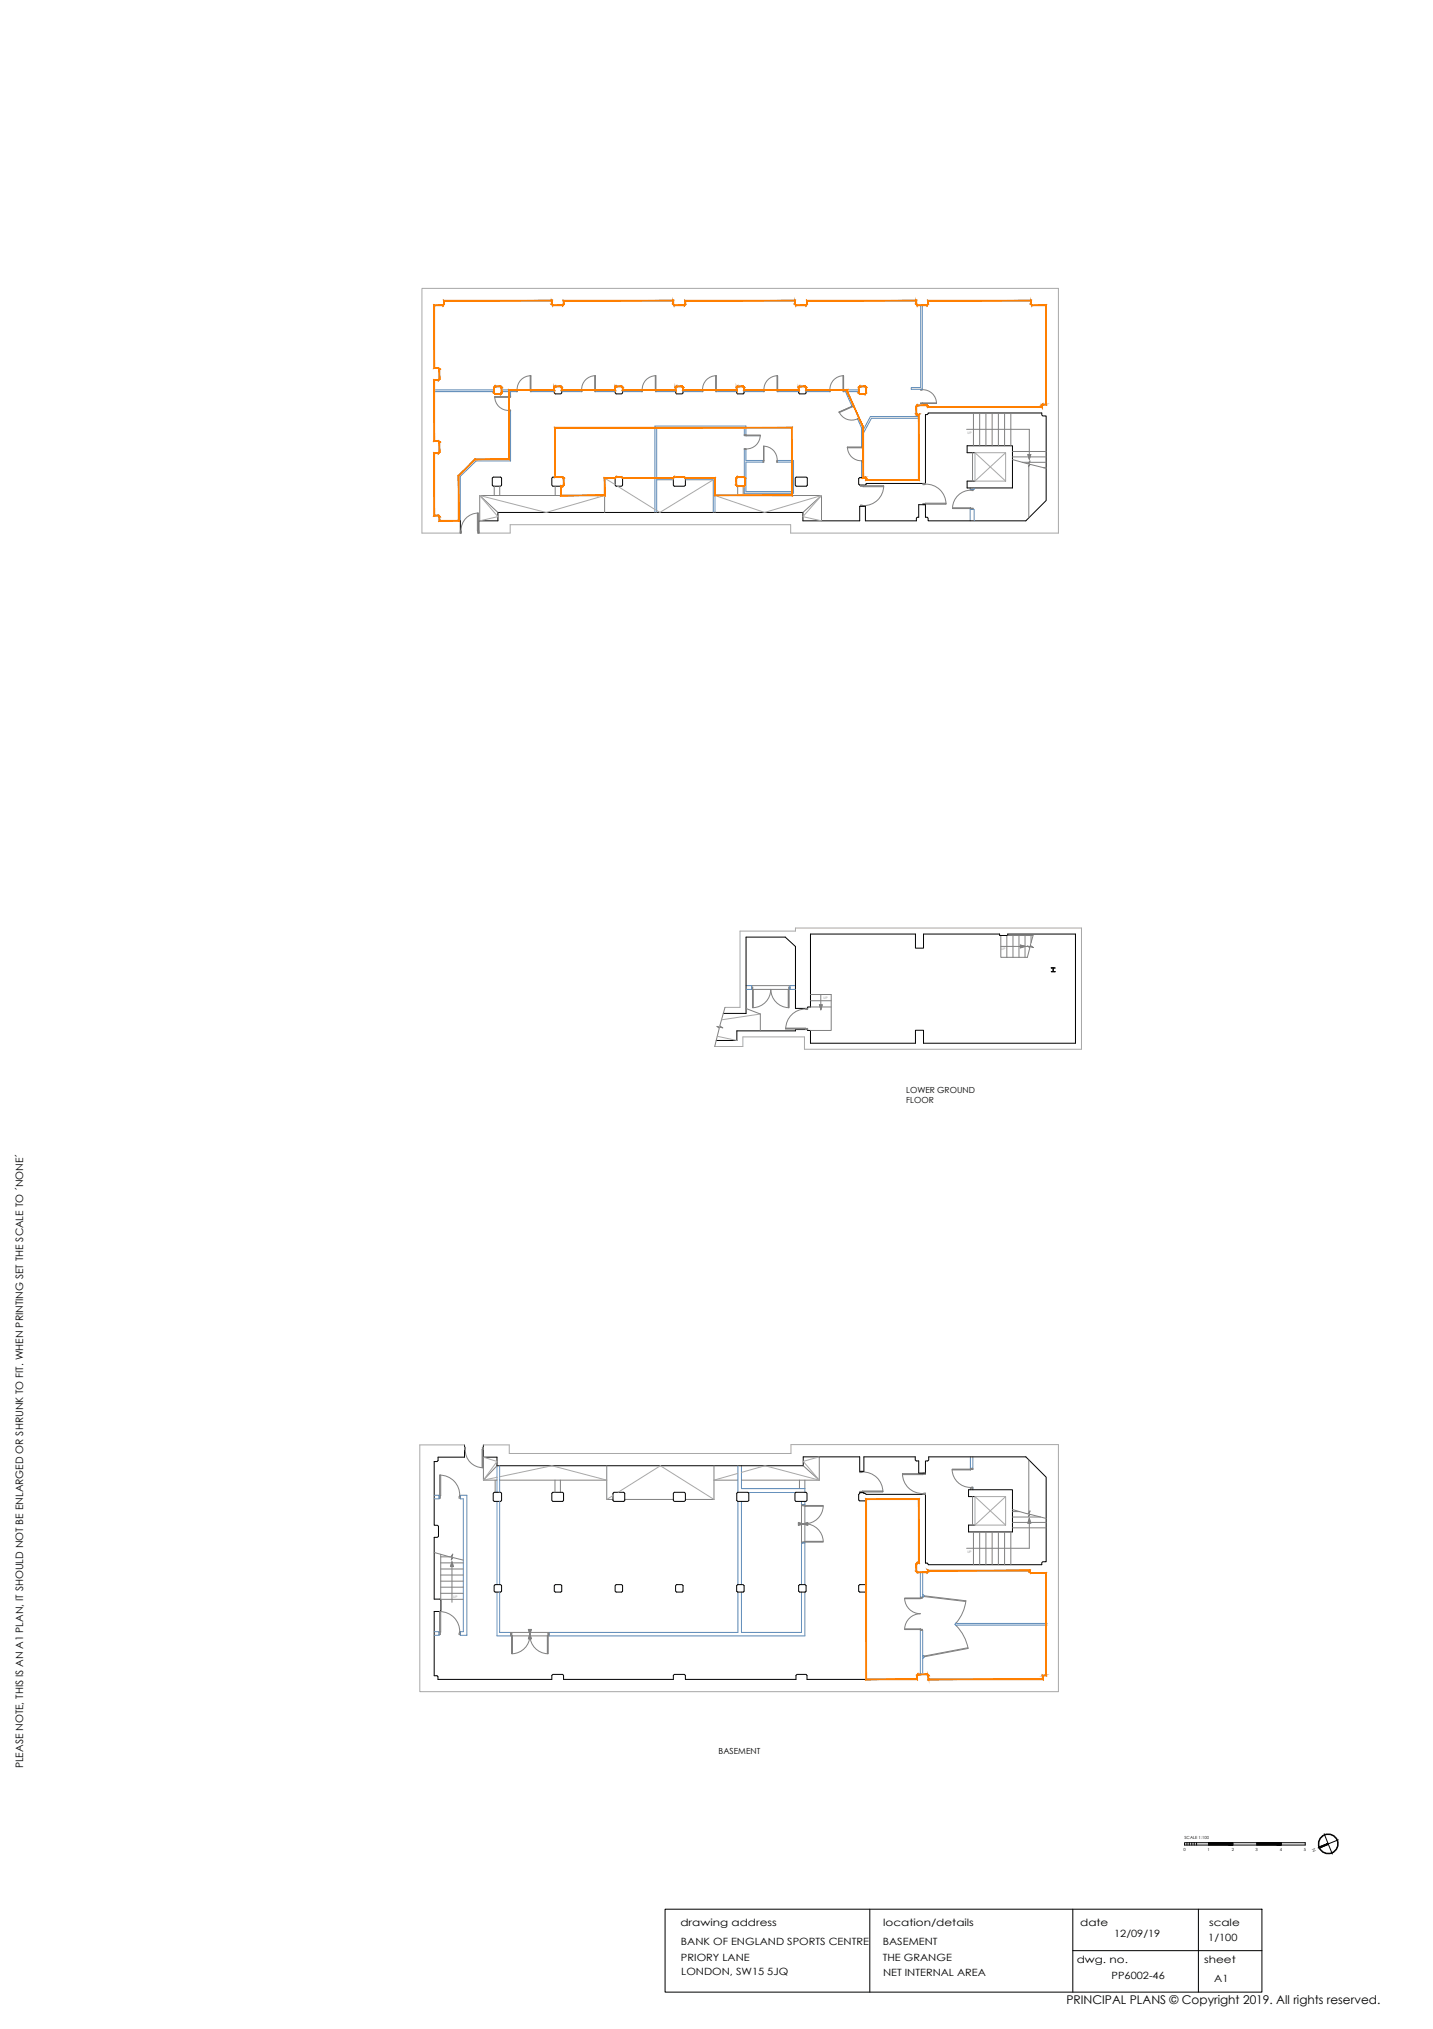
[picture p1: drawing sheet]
<svg xmlns="http://www.w3.org/2000/svg" width="594mm" height="841mm" viewBox="0 0 594 841" stroke-linecap="round" stroke-linejoin="round" font-family="sans-serif">
<!-- layer: WALLS -->
<g fill="none" stroke="#000" stroke-width=".41">
<path d="M204.9 160.6l.4-.4h2.3l.3 .4v2.2l-.3 .5h-2.3l-.4-.5zM229.8 160.6l.4-.4h2.3l.4 .4v2.2l-.4 .5h-2.3l-.4-.5zM255 160.6l.4-.4h2.3l.4 .4v2.2l-.4 .5h-2.3l-.4-.5zM280.1 160.6l.4-.4h2.3l.4 .4v2.2l-.4 .5h-2.3l-.4-.5zM305.4 160.6l.4-.4h2.3l.4 .4v2.2l-.4 .5h-2.3l-.4-.5zM331.1 160.6l.4-.4h2.3l.4 .4v2.2l-.4 .5h-2.3l-.4-.5zM356 160.6l.4-.4h2.3l.4 .4v2.2l-.4 .5h-2.3l-.4-.5zM204.1 198.1l.4-.3h3.1l.3 .3v3l-.3 .4h-3.1l-.4-.4zM228.8 198.1l.4-.3h4.1l.3 .3v3l-.3 .4h-4.1l-.4-.4zM255 198.1l.4-.3h2.3l.4 .3v3l-.4 .4h-2.3l-.4-.4zM279.5 197.8h4.2l.4 .3v3l-.4 .4h-4.2l-.4-.4v-3zM305.2 198.1l.4-.3h2.8l.5 .3v3l-.5 .4h-2.8l-.4-.4z"/>
<path d="M330.1 197.8h4.2l.4 .3v3l-.4 .4h-4.2l-.4-.4v-3zM404.2 187.6h-3.3v-2.8h18.8v17.5h-18.8v-2.9h3.3M190.8 221v-5.1h-8.6v-1.8l-.4-.4h-1.8v-25.8h1.8l.4-.5v-4.2l-.4-.5h-1.8v-25.1h1.8l.4-.4v-4.2l-.4-.4h-1.8v-26.1h3.6l.5-.4v-1.5h44.7v1.5l.4 .4h4.1l.3-.4v-1.5h45.5v1.5l.4 .4h4.2l.4-.4v-1.5h45.5v1.5l.3 .4h4.2l.5-.4v-1.5h45.3v1.5l.4 .4h4l.5-.4v-1.5h42.6v1.5l.4 .4h5.9v41.2h-1.4l-.4 .4v.6h-47.1l-.5-.7h-4l-.4 .4v3.1l.4 .4h.6v27h-21.8v-.5l-.4-.4h-2.3l-.4 .4v2.2l.4 .5h2.3l.4-.7h24.6v-28.5h.6l.5-.7h47.1v.8l.4 .4h1.4v35.1l-8.4 8.4h-40.5v-1.1l-.5-.4h-.6v-5.2h-2.8v5.2h-.6l-.4 .4v1.1h-21.1v-6h-2.4v6h-23.5v-3.5h-126.5v3.5h-7.9v5.1M435.8 401.1h1.6l-.7 .2v1.4l.7 .1h-1.6l.7-.1v-1.4zM299.8 420.1h9.5v-31.7h16.2l4.3 3.9v25.7h5v-.6h1.2v-30.2h43.5v5.8h3.4v-5.8h31.5v.6h3.4v-.6h28.1v45.2h-63v-5.4h-3.4v5.4h-43.5v-5.3h-1.2v-.4h-5v.6h-24.3v4h-8.6M192.6 598.9v5.1h-11v1.4l-.4 .4h-1.2v26.4h1.4l.4 .4v4.2l-.4 .4h-1.4v25.6h2.4l.4 .5v4.2l-.4 .5h-2.4v26.6h1.2l.4 .4v1.1h47.2v-1.6l.4-.5h4.1l.3 .5v1.6h45.5v-1.6l.4-.5h4.2l.4 .5v1.6h45.9v-1.6l.4-.5h3.8l.4 .5v1.6h45.5v-1.6l.4-.5h4l.4 .5v1.6h47.4v-1.6h1.4v-42.5h-6.4l-.4-.4v-.6h-42.1l-.5 .7h-4l-.4-.4v-3l.4-.4h.6v-26.5h-21.8l-.4 .7h-2.3l-.4-.4v-2.3l.4-.7h1.7v.3h.6l.4 .4h24.6v28.5h.6l.5 .7h47.1v-.8l.4-.5h1.4v-35l-8.4-8.4h-40.3v1.3l-.4 .4h-.9v5h-2.8v-5h-1l-.5-.4v-1.3h-21.3v6h-1.7v-6h-23.4v3.7h-127v-3.6h-5.6v-5.1M204.5 619l.4-.4h2.7l.3 .4v2.9l-.3 .4h-2.7l-.4-.4zM229.2 618.6h4.1l.3 .4v2.9l-.3 .4h-4.1l-.4-.4v-2.9zM254.1 619l.5-.4h4l.4 .4v2.9l-.4 .4h-4l-.5-.4zM279.5 618.6h4.2l.4 .4v2.9l-.4 .4h-4.2l-.4-.4v-2.9zM305.8 618.6h4.2l.4 .4v2.9l-.4 .4h-4.2l-.4-.4v-2.9zM329.9 618.6h4.2l.5 .4v2.9l-.5 .4h-4.2l-.3-.4v-2.9z"/>
<path d="M404.2 620.3h-2.7v-2.8h18.2v17.5h-18.2v-2.9h2.7M205.3 656.8h2.3l.3 .5v2.2l-.3 .4h-2.3l-.4-.4v-2.2zM230.2 656.8h2.3l.4 .5v2.2l-.4 .4h-2.3l-.4-.4v-2.2zM255.4 656.8h2.3l.4 .5v2.2l-.4 .4h-2.3l-.4-.4v-2.2zM280.5 656.8h2.3l.4 .5v2.2l-.4 .4h-2.3l-.4-.4v-2.2zM305.8 656.8h2.3l.4 .5v2.2l-.4 .4h-2.3l-.4-.4v-2.2zM331.5 656.8h2.3l.4 .5v2.2l-.4 .4h-2.3l-.4-.4v-2.2zM356.4 656.8h2.3l.4 .5v2.2l-.4 .4h-2.3l-.4-.4v-2.2zM541.1 763.8v1M546.8 765.8l-.4 .2M549 760.1l.1 .4M552.2 768.1l.1 .4"/>
<path d="M554.8 762.6l-.3 .1M275.7 791.4h247.5v34.3h-247.5zM360.6 791.4v34.3M444.8 791.4v34.3M496.8 791.4v34.3M444.8 808.6h78.4"/>
</g>
<!-- layer: Partitions -->
<g fill="none" stroke="#5c8ab8" stroke-width=".41">
<path d="M381.7 126.5v34.1h-3.9v.8h4.6v-34.9M180 162.3h24.9M180 161.6h24.9M207.9 162.3h3.1v2.4M207.9 161.6h6.5M211 170.1v20.3h-13.9l-6.9 6.7v18.8M211.7 170v21.1h-14.3l-6.6 6.3v18.5M214.5 162.3h-2.8v2.3M219.8 161.6h10M219.9 162.3h9.9M232.9 162.3h8.4M232.9 161.6h8.2"/>
<path d="M246.5 161.6h8.5M246.6 162.3h8.4M258.1 162.3h8.3M258.1 161.6h8.1M271.7 161.6h8.4M271.7 162.3h8.4M283.2 162.3h8.2M283.2 161.6h8.1M296.7 161.6h8.7M296.8 162.3h8.6M308.5 162.3h8.3M308.5 161.6h8.2"/>
<path d="M322.1 161.6h9M322.2 162.3h8.9M334.2 162.3h10M334.2 161.6h9.8M349.5 161.6h6.5M349.5 162.3h1l2.8 6.3M355.5 173.6l1.7 3.8v8.2M356 162.3h-4.7l2.6 6M380.9 172.7h-20.1l-2.9 5.5v-1l-1.8-4M380.9 173.4h-19.6l-3.4 6.2v5.9M381.7 167.1v.9M382.4 167v1"/>
<path d="M279.1 198.9h-6.9v13.5M284.1 198.2h12.3v14.2M284.1 198.9h11.6v13.5M308.6 180.6v-3.3h-36.4v20.9h6.9M308.6 186v11.8M309.2 180.7v-4.1h-37.7v35.8M309.2 186.1v4.8h7.5M316.7 191.5h-7.5v12.3h19.1v-12.3h-6.3M322.2 190.9h6.8v13.6h-20.4v-3.1M357.2 191v7M357.9 190.9v7.1M402.2 215.9v-4.8h1.7v4.8"/>
<path d="M402.2 202.3v.5h1.7v-.5M309.3 408.5h2.3v1.6h-2.3M329.8 408.5h-2.3v1.6h2.3M180 619.8h2v1.5h-2M190.8 619.8h2.7v58h-2.7v-1.5h1.3v-55h-1.3zM206 607.6v11M207.1 607.6v11M305.9 607.6v11M307.4 607.6v9.4h26.3v1.6M310.1 618.6h19.8M402.3 603.9v5.4M402.3 616.6v.9"/>
<path d="M403.3 603.9v5.2M403.3 616.4v1.1M206 622.3v34.5M207.1 622.3v34.5M305.9 622.3v34.5M307.4 622.3v34.5M332.3 622.3v1.4h1.4v-1.4M206 659.9v18.2h5.7v-1.5h-4.6v-16.7M305.9 659.9v16.7h-78.3v1.5h106.1v-18.2M307.4 659.9v16.7h24.9v-16.7M332.3 656.8v-17.2h1.4v17.2M381.6 651.7v10.4h.9v-10.4"/>
<path d="M180 676.3h2v1.5h-2M382.5 660.9l.8 .6-.5 .5-.3-.2M395.9 673.2l.6 .7 .2-.3h37.4M434.1 672.9h-37.4l-.3-.3-.4 .6M381.6 694v-18.2h.9v18.2M382.5 686.5l.3-.2 .5 .4-.8 .8"/>
</g>
<!-- layer: BLOCKS -->
<g fill="none" stroke="#808080" stroke-width=".41">
<path d="M219.8 155.8h.2v5.8h-.2zM220 155.7a5.7 5.7 0 0 0-5.6 5.9M220 155.8v5.8M246.5 155.8h.3v5.8h-.3zM246.8 155.7a5.7 5.7 0 0 0-5.7 5.9M246.8 155.8v5.8M271.7 155.8h.2v5.8h-.2zM271.9 155.8v5.8M271.9 155.7a5.7 5.7 0 0 0-5.7 5.9M296.7 155.8h.2v5.8h-.2zM296.9 155.7a5.7 5.7 0 0 0-5.6 5.9M296.9 155.8v5.8"/>
<path d="M322.1 155.8h.3v5.8h-.3zM322.4 155.7a5.7 5.7 0 0 0-5.7 5.9M322.4 155.8v5.8M349.5 155.8h.2v5.8h-.2zM349.7 155.7a5.7 5.7 0 0 0-5.7 5.9M349.7 155.8v5.8M205.1 164.5h5.9v.2h-5.9zM205.1 164.5h5.9M205.1 164.5a5.7 5.7 0 0 0 5.9 5.6M211 164.2h.7v.4zM211 170.1l.7-.1v.3zM214.2 161.6l.3 .7h-.3z"/>
<path d="M220 161.6l.3 .7h-.4zM240.9 161.6l.4 .7h-.4zM246.8 161.6l.2 .7h-.4zM266 161.6l.4 .7h-.4zM271.9 161.6l.2 .7h-.4zM291 161.6l.4 .7h-.4zM296.9 161.6l.2 .7h-.3zM316.5 161.6l.3 .7h-.3zM322.4 161.6l.2 .7h-.4zM343.8 161.6l.4 .7h-.4zM347.9 170.8l5.3-2.4 .1 .2-5.4 2.4zM347.9 170.8a5.7 5.7 0 0 0 7.6 2.8"/>
<path d="M349.7 161.6l.2 .7h-.4zM353.1 168.2l.7-.2 .1 .3zM353.2 168.4l-5.3 2.4M355.5 173.6l.6-.4 .1 .3-.6 .3zM381.7 167.1l.7 .4h-.7zM381.7 161.4l.7 .2-.7 .1zM382.4 167h5.8v.2h-5.8zM382.4 167.2h5.8M382.4 161.5a5.7 5.7 0 0 1 5.8 5.7M255 198.2h-4.3v14.2M258.1 198.2h13.4M308.6 180.2l.6 .2-.6 .2z"/>
<path d="M308.6 186l.6 .3h-.6zM309.2 180.4h5.9v.3h-5.9zM309.2 180.4h5.9M315.2 180.4a5.7 5.7 0 0 1-5.9 5.7M316.3 190.9l.4 .6h-.4zM316.5 185h.2v5.9h-.2zM316.5 185v5.9M316.5 184.9a5.7 5.7 0 0 1 5.7 5.9M322.2 190.9l.2 .6h-.4zM351.3 185.4h5.9v.2h-5.9zM351.3 185.4h5.9M351.3 185.3a5.7 5.7 0 0 0 5.9 5.7"/>
<path d="M357.2 185.2h.7v.3zM357.2 191l.7-.1v.3zM403.2 187.6v11.8M426.5 193.2v21.4M197.9 212.7h.3v7.4h-.3zM198.2 212.7a7.1 7.1 0 0 0-7.1 7.3M198.2 212.7v7.4M198.9 205.4h51.8M198.9 205.4v10.5M198.9 205.4l7.5 7M204.9 201.5v3.9M207.2 201.5v3.9"/>
<path d="M230.2 201.5v3.9M232.5 201.5v3.9M296.4 205.4h44.2M305.8 201.5v3.9M308.1 201.5v3.9M340.6 205.4v10.5M340.6 205.4l-7.7 7M356.8 201.1h1v.3l-1 .2zM356.8 209.4l1 .2v.3h-1zM357.8 201.4h8.5v.3h-8.5zM357.8 201.4h8.5M366.4 201.4a8.2 8.2 0 0 1-8.5 8.2"/>
<path d="M382.7 208.7h.5l.5 .5h-1zM382.7 200.4h1v.3l-1 .2zM383.7 208.6h8.4v.3h-8.4zM383.7 208.9h8.4M383.7 200.7a8.2 8.2 0 0 1 8.5 8.2M394.9 210.5h7.6v.3h-7.6zM402.5 202.8h1v.6l-1-.2zM402.5 210.8l1-.2v.5h-1zM402.5 203.2a7.6 7.6 0 0 0-7.6 7.2M190.8 220.1h.3l.2 .9h-.5zM198.2 220.1h.3v.9h-.5zM309.3 418l5.9 2.3v7"/>
<path d="M311.6 409.1h.5l-.1 1h-.4zM311.6 408.5h15.9M312 410.1h.3v7.6h-.3zM312.3 410.1h14.5M312.3 417.7a7.7 7.7 0 0 0 7.3-7.6 7.6 7.6 0 0 0 7.2 7.6M326.8 410.1h.4v7.6h-.4zM327 409.1h.5v1h-.3zM333.9 418h.9v.5l-.9-.2zM333.9 418.2a8.2 8.2 0 0 0-8.1 8.2M325.7 426.2h8.2v.3h-8.2zM325.7 426.5h8.2M333.9 426.5l.9-.2v.4h-.9z"/>
<path d="M192.6 599.9h.4l-.2 .9h-.2zM200 599.9h.4v.9h-.2zM182 620l.5 .4v.6h-.5zM182.3 611.4h.4v8.6h-.4zM182.3 611.4v8.6M182.4 611.4a8.2 8.2 0 0 1 8.2 8.5M190.5 620h.3v1h-.5zM192.9 600.8a7.3 7.3 0 0 0 7.3 7.6M199.9 600.8h.3v7.6h-.3zM200.2 600.8v7.6M200.4 613.5h5.6M200.4 604v9.5"/>
<path d="M205.3 613.5v5.1M206 607.6l-5.6 5.9M207.1 613.5h44.4M230.1 613.5v5.1M232.3 613.5v5.1M251.5 607.6v13.9h2.6M296 613.5h9.9M296 607.6v13.9h-11.9M307.4 613.5h32.2M331.4 613.5v3.5M333 607.6l6.6 5.9M333.7 613.5v3.5"/>
<path d="M339.6 603.9v9.6M356.5 618.2l1 .1v.4h-1zM356.5 609.9h1v.3l-1 .2zM357.5 618h8.5v.3h-8.5zM357.5 618.3h8.5M357.5 610.1a8.2 8.2 0 0 1 8.5 8.2M374.1 610.9h8.6v.3h-8.6zM374.1 610.9h8.6M374.1 610.9a8.2 8.2 0 0 0 8.5 8.2M382.7 610.6h1v.5h-.7zM382.7 619.1l1-.2v.5h-1zM394.7 609h7.6v.3h-7.6z"/>
<path d="M394.7 609.3a7.6 7.6 0 0 0 7.6 7.2M402.3 616.6l1-.2v.5h-1zM402.3 608.6h1v.5l-1-.1zM426.5 605.1v21.8M259 621.5h20.1M332.3 623.7v15.9M332.7 623.7h1v.3l-1 .2zM332.7 639.1l1 .1v.4h-1zM333.7 624h7.6v.4h-7.6zM333.7 638.9h7.6v.3h-7.6zM333.7 624.4v14.5M341.3 624.4a7.6 7.6 0 0 1-7.6 7.2 7.6 7.6 0 0 1 7.6 7.2"/>
<path d="M403.2 620.3v11.8M182 676.5h.3l.2 1h-.5zM182.3 668h.4v8.5h-.4zM182.3 668v8.5M182.4 668a8.2 8.2 0 0 1 8.2 8.5M190.5 676.5h.3v1h-.5zM211.7 676.9h.5l-.1 1h-.4zM211.7 678.1h15.9M211.7 676.6h15.9M212.1 677.9h.3v7.6h-.3zM219.7 677.9a7.6 7.6 0 0 1-7.3 7.6M219.7 677.9a7.6 7.6 0 0 0 7.2 7.6"/>
<path d="M226.9 677.9h.4v7.6h-.4zM227.1 676.9h.5v1h-.3zM375 675.2h6.6v.3h-6.6zM375 662.4h6.6v.3h-6.6zM375 662.7a6.5 6.5 0 0 0 6.6 6.2 6.5 6.5 0 0 0-6.6 6.2M381.6 675.5l.8-.2v.5h-.8zM381.6 662.1h.8v.4l-.8-.1zM396.5 673.9a18.2 18.2 0 0 1 4.8 9.4l-18.1 3.4v-.3l18.1-3.4M400.4 663.5l-17.2-2v.3l17.1 2M400.4 663.5a17.3 17.3 0 0 1-3.9 9.1"/>
</g>
<!-- layer: Whatch -->
<g fill="none" stroke="#a8a8a8" stroke-width=".41">
<path d="M250.7 198.2l4.3 2.7M295.7 198.9l-22.1 13.5-1.4-.8M404.2 187.6h12.7v11.8h-12.7zM404.2 187.6l12.7 11.8M416.9 187.6l-12.7 11.8M250.7 205.4l-24.3 7-27.5-7 7.5 8.8-7.5 1.7M256 201.5l15.5 9.7M296.4 205.4l20.6 7 23.6-7-7.7 8.8 7.7 1.7M190.8 221h-15.9v-101.5h263.9v101.5h-111v-3.5h-116.3v3.5h-13M300.6 417.6h6.2v-31.7h23v-1.2h118.6v50.2h-114.9v-5.1h-25.5v4h-11.7M297.3 429.5l8.2 1.8M315.2 420.3l-16.1 2.4"/>
<path d="M192.6 598.9h-18.6v102.3h264.8v-102.4h-110.9v3.7h-116.8v-3.6h-10.7M200.4 604l5.6 1.8-5.6 7.7 5.6-1.2M207.1 612.1l21.7-4.5 22.7 5.9M254.1 619.9l-2.6 1.6M256.2 618.6l17.6-11 22.2 13.9M305.9 610.7l-9.9 2.8M339.6 603.9l-6.6 1.8 6.6 7.8-22.4-5.9-9.8 2.7M404.2 620.3h12.7v11.8h-12.7zM404.2 620.3l12.7 11.8M416.9 620.3l-12.7 11.8"/>
</g>
<!-- layer: Stairs -->
<g fill="none" stroke="#808080" stroke-width=".41">
<path d="M400.7 178h26v10.4M403.6 171.2v13.6M406.1 171.2v13.6M408.7 171.2v13.6M411.3 171.2v13.6M413.9 171.2v13.6M416.5 171.2v13.6M419.1 171.2v13.6M419.7 190.5l6.4 1.8 .9-1.3-.7 2.5 .8-1 6.6 1.6M419.7 189.4h14M419.7 187.1h14M423.8 191.6h2.8"/>
<path d="M426.1 188.4h1.2l-.6 1.9zM426.8 191.6h6.9M432.6 193.9h1.1M414.9 387.8v9h11l1-4-1-.7 2.5 .7-1.3-.9 1.2-4.1h-10.5M414.9 392.3h8.1M417.4 387.8v9M419.9 387.8v9M422.4 387.8v9M423 391.7l1.9 .6-1.9 .6zM424.9 387.8v9M427.4 387.8v2.9M427.4 392.1v.4"/>
<path d="M300.6 417.6l-2.2 7.6 1.3 .9-2.5-.7 1 .8-1.9 7.6M336 412.2h8.6v14.9h-8.6M336 417.4h8.6M336 414.8h8.6M339.7 416.5h1.2l-.6 1.9zM340.3 412.2v4.3M331 631.1l1.9 .6-1.9 .5zM332.9 631.7l2-.6v1.1zM403.6 635v13.6M406.1 635v13.6M408.7 635v13.6M411.3 635v13.6"/>
<path d="M413.9 635v13.6M416.5 635v13.6M419.1 635v13.6M419.7 625.7l6.4 1.8 .9-1.3-.7 2.5 .8-1 6.6 1.7M419.7 626.6h3M419.7 628.8h11.7M419.7 631h14M419.7 633.3h14M426.7 629.4l.6 1.9h-1.2zM426.7 631.3v10.5h-26M180 643.5l6.9 1.9 .8-1.3-.6 2.5 .7-1 4.3 1.1M182.7 644.3v18.6"/>
<path d="M182.7 657.9h9.4M182.7 655.4h9.4M182.7 652.9h9.4M182.7 650.4h9.4M182.7 647.8h9.4M182.7 645.3h3.7M186.9 645.3h.5M187.4 647.4l.6 1.9h-1.2zM187.4 649.3v14.9M182.5 662.9h9.6M182.7 660.4h9.4M219.1 675.4h1.2l-.6 1.9z"/>
<path d="M219.7 677.3l.6 2h-1.2z"/>
</g>
<g fill="#808080" stroke="#808080" stroke-width=".41">
<path d="M426.1 188.4h1.2l-.6 1.9z"/>
<path d="M426.7 629.4l.6 1.9h-1.2z"/>
<path d="M187.4 647.4l.6 1.9h-1.2z"/>
<path d="M339.7 416.5h1.2l-.6 1.9z"/>
<path d="M219.1 675.4h1.2l-.6 1.9z"/>
<path d="M219.7 677.3l.6 2h-1.2z"/>
<path d="M423 391.7l1.9 .6h-1.9zM423 392.3v.6l1.9-.6z"/>
<path d="M331 631.1l1.9 .6h-1.9zM331 631.7v.5l1.9-.5z"/>
<path d="M332.9 631.7l2-.6v.6zM332.9 631.7l2 .5v-.5z"/>
</g>
<!-- layer: NIA -->
<g fill="#ff7f00" stroke="#ff7f00" stroke-width=".41">
<path d="M432.1 694.3v1.6l.3 .3zM432.1 694.3l.3 .3v1.6zM432.1 694.3l.3 .3 1.1-.3zM432.4 694.6l1.1-.3 .3 .3zM433.5 652.2v42.1l.3 .3zM433.5 652.2l.3-.3v42.7zM427.2 652.2h6.3l.3-.3zM427.4 651.9h6.4l-6.6 .3zM426.8 651.7l.4 .5 .2-.3zM426.8 651.7l.3-.1 .3 .3zM426.8 651.2v.5l.3-.1zM427.1 650.9v.7l-.3-.4zM384.9 651.2h41.9l.3-.3zM384.6 650.9h42.5l-42.2 .3zM384.6 650.9l.3 .5zM384.6 650.9l.3 .5-.3-.2zM384.6 651.2l-.2 .7 .5-.5zM384.6 651.2l-.2 .7zM380.2 651.9h4.2l-.1-.3zM380.4 651.6h3.9l-4.1 .3zM379.7 651.4l.5 .5 .2-.3zM379.7 651.4l.3-.2 .4 .4zM379.7 648.2v3.2l.3-.2zM379.7 648.2l.3 .2v2.8zM380.2 647.7l-.5 .5 .3 .2zM380.2 647.7l.2 .3-.4 .4zM380.2 647.7l.2 .3 .3-.3zM380.4 648l.3-.3 .3 .3zM380.7 621.6v26.1l.3 .3zM380.7 621.6l.3-.3v26.7zM359.2 621.6h21.5l.3-.3zM358.9 621.3h22.1l-21.8 .3zM358.9 621.3l.3 74.6v-74.3zM358.9 621.3l.3 74.6-.3 .3zM359.2 695.9l-.3 .3 21-.3zM358.9 696.2l21-.3 .3 .3zM379.9 694.4v1.5l.3 .3zM379.9 694.4l.3 .1v1.7zM380.4 693.9l-.5 .5 .3 .1zM380.4 693.9l-.2 .6zM380.4 693.9l.1 .3 4-.3zM380.5 694.2l4-.3-.1 .3zM384.5 693.9l-.1 .3 .6 .2zM384.4 694.2l.6 .2-.3 .1zM384.7 694.5l.3 1.4v-1.5zM384.7 694.5l.3 1.4-.3 .3zM385 695.9l-.3 .3 47.4-.3zM384.7 696.2l47.4-.3 .3 .3z"/>
<path d="M380.7 172v26.8l.3 .3zM381 171.7v27.4l-.3-27.1zM380.2 172l.8-.3zM380.4 171.7h.6l-.8 .3zM379.7 171.6l.5 .4 .2-.3zM379.7 171.6l.7 .1zM379.7 168.4v3.2l.3-.2zM379.7 168.4l.3 .1v2.9zM380.2 167.9l-.5 .5 .3 .1zM380.2 167.9l-.2 .6zM380.2 167.9l.1 .3 4.1-.3zM380.3 168.2l4.1-.3-.1 .3zM384.4 167.9l-.1 .3 .6 .2zM384.3 168.2l.6 .2-.3 .1zM384.6 168.5l.3-.1zM384.6 168.5l.3 .1-.3 .3zM384.6 168.9l47.1-.3h-46.8zM384.6 168.9l47.1-.3 .3 .3zM431.7 168l.3 .9zM431.7 168l.3 .2v.7zM431.7 168l.3 .2 .2-.7zM432.2 167.5l.2 .3-.4 .4zM432.2 167.5l.2 .3 1.1-.3zM432.4 167.8l1.1-.3 .3 .3zM433.5 126.7v40.8l.3 .3zM433.5 126.7l.3-.3v41.4zM427.8 126.7h5.7l.3-.3zM427.9 126.4h5.9l-6 .3zM427.3 126.2l.5 .5 .1-.3zM427.3 126.2l.3-.1 .3 .3zM427.3 124.8v1.4l.3-.1zM427.3 124.8l.3-.3v1.6zM384.9 124.8h42.4l.3-.3zM384.6 124.5h43l-42.7 .3zM384.6 124.5l.3 1.7v-1.4zM384.6 124.5l.3 1.7-.3-.1zM384.6 126.1l-.2 .6 .5-.5zM384.6 126.1l-.2 .6zM380.2 126.7h4.2l-.1-.3zM380.3 126.4h4l-4.1 .3zM379.7 126.2l.5 .5 .1-.3zM379.7 126.2l.3-.1 .3 .3zM379.7 124.8v1.4l.3-.1zM379.7 124.8l.3-.3v1.6zM334.7 124.8h45l.3-.3zM334.4 124.5h45.6l-45.3 .3zM334.4 124.5l.3 1.7v-1.4zM334.4 124.5l.3 1.7-.3-.1zM334.4 126.1l-.2 .6 .5-.5zM334.4 126.1l-.2 .6-.1-.3zM329.9 126.7h4.3l-.1-.3zM330 126.4h4.1l-4.2 .3zM329.4 126.2l.5 .5 .1-.3zM329.4 126.2l.3-.1 .3 .3zM329.4 124.8v1.4l.3-.1zM329.4 124.8l.3-.3v1.6zM284.3 124.8h45.1l.3-.3zM284 124.5h45.7l-45.4 .3zM284 124.5l.3 1.7v-1.4zM284 124.5l.3 1.7-.3-.1zM284 126.1l-.2 .6 .5-.5zM284 126.1l-.2 .6zM279.4 126.7h4.4l-.1-.3zM279.6 126.4h4.1l-4.3 .3zM279 126.2l.4 .5 .2-.3zM279 126.2l.3-.1 .3 .3zM279 124.8v1.4l.3-.1zM279 124.8l.3-.3v1.6zM233.8 124.8h45.2l.3-.3zM233.5 124.5h45.8l-45.5 .3zM233.5 124.5l.3 1.7v-1.4zM233.5 124.5l.3 1.7-.3-.1zM233.5 126.1l-.2 .6 .5-.5zM233.5 126.1l-.2 .6zM229.1 126.7h4.2l-.1-.3zM229.2 126.4h4l-4.1 .3zM228.6 126.2l.5 .5 .1-.3zM228.6 126.2l.3-.1 .3 .3zM228.6 124.8v1.4l.3-.1zM228.6 124.8l.3-.3v1.6zM184.2 124.8h44.4l.3-.3zM183.9 124.5h45l-44.7 .3zM183.9 124.5l.3 1.7v-1.4zM183.9 124.5l.3 1.7-.3-.1zM183.9 126.1l-.2 .6 .5-.5zM183.9 126.1l-.2 .6zM180.2 126.7h3.5l-.1-.3zM179.9 126.4h3.7l-3.4 .3zM179.9 126.4l.3 26v-25.7zM179.9 126.4l.3 26-.3 .3zM179.9 152.7l1.9-.3h-1.6zM179.9 152.7l1.9-.3-.1 .3zM181.8 152.4l-.1 .3 .6 .2zM181.7 152.7l.6 .2zM182 153l.3 4.2v-4.3zM182 153l.3 4.2-.3-.1zM182 157.1l-.2 .6 .5-.5zM182 157.1l-.2 .6-.1-.3zM180.2 157.7h1.6l-.1-.3zM179.9 157.4h1.8l-1.5 .3zM179.9 157.4l.3 25.2v-24.9zM179.9 157.4l.3 25.2-.3 .3zM180.2 182.6l-.3 .3 1.9-.3zM179.9 182.9l1.9-.3-.1 .3zM181.8 182.6l-.1 .3 .6 .2zM181.7 182.9l.6 .2zM182 183.2l.3 4.3v-4.4zM182 183.2l.3 4.3-.3-.1zM182 187.4l-.2 .6 .5-.5zM181.7 187.7l.3-.3-.2 .6zM180.2 188h1.6l-.1-.3zM179.9 187.7h1.8l-1.5 .3zM179.9 187.7l.3 25.9v-25.6zM179.9 187.7l.3 25.9-.3 .3zM180.2 213.6l-.3 .3 1.9-.3zM179.9 213.9l1.9-.3-.1 .3zM181.8 213.6l-.1 .3 .6 .2zM181.7 213.9l.6 .2-.3 .1zM182 214.2l.3 1.5v-1.6zM182 214.2l.3 1.5-.3 .3zM182 216l8-.3h-7.7zM182 216l8-.3 .3 .3zM190 197v18.7l.3 .3zM190 197l.3 .2v18.8zM190 197l.3 .2 6.7-7zM197 190.2l.1 .3-6.8 6.7zM197 190.2l.1 .3 13.7-.3zM197.1 190.5l13.7-.3 .3 .3zM210.8 161.5v28.7l.3 .3zM210.8 161.5l.3 .3v28.7zM210.8 161.5l.3 .3 18.5-.3zM211.1 161.8l18.5-.3 .3 .3zM229.6 160.5v1l.3 .3zM229.6 160.5l.3 .1v1.2zM230.1 160l-.5 .5 .3 .1zM230.1 160l.2 .3-.4 .3zM230.1 160l.2 .3 2.2-.3zM230.3 160.3l2.2-.3-.1 .3zM232.5 160l-.1 .3 .6 .2zM232.4 160.3l.6 .2zM232.7 160.6l.3 .9v-1zM232.7 160.6l.3 .9-.3 .3zM233 161.5l-.3 .3 22.1-.3zM232.7 161.8l22.1-.3 .4 .3zM254.8 160.5v1l.4 .3zM254.8 160.5l.4 .1v1.2zM254.8 160.5l.4 .1 .2-.6zM255.4 160l.1 .3-.3 .3zM255.4 160l.1 .3 2.3-.3zM255.5 160.3l2.3-.3-.2 .3zM257.8 160l-.2 .3 .7 .2zM257.6 160.3l.7 .2zM258 160.6l.3 .9v-1zM258 160.6l.3 .9-.3 .3zM258.3 161.5l-.3 .3 21.9-.3zM258 161.8l21.9-.3 .3 .3zM279.9 160.5v1l.3 .3zM279.9 160.5l.3 .1v1.2zM279.9 160.5l.3 .1 .2-.6zM280.4 160l.1 .3-.3 .3zM280.4 160l.1 .3 2.3-.3zM280.5 160.3l2.3-.3-.1 .3zM282.8 160l-.1 .3 .6 .2zM282.7 160.3l.6 .2-.3 .1zM283 160.6l.3 .9v-1zM283 160.6l.3 .9-.3 .3zM283 161.8l22.2-.3h-21.9zM283 161.8l22.2-.3 .3 .3zM305.2 160.5v1l.3 .3zM305.2 160.5l.3 .1v1.2zM305.2 160.5l.3 .1 .2-.6zM305.7 160l.2 .3-.4 .3zM305.7 160l.2 .3 2.2-.3zM305.9 160.3l2.2-.3-.1 .3zM308.1 160l-.1 .3 .6 .2zM308 160.3l.6 .2zM308.3 160.6l.3 .9v-1zM308.3 160.6l.3 .9-.3 .3zM308.6 161.5l-.3 .3 22.6-.3zM308.3 161.8l22.6-.3 .4 .3zM330.9 160.5v1l.4 .3zM330.9 160.5l.4 .1v1.2zM330.9 160.5l.4 .1 .1-.6zM331.4 160l.2 .3-.3 .3zM331.4 160l.2 .3 2.2-.3zM331.6 160.3l2.2-.3-.1 .3zM333.8 160l-.1 .3 .6 .2zM333.7 160.3l.6 .2zM334.1 160.6l.2 .9v-1zM334.1 160.6l.2 .9-.2 .3zM334.3 161.5l-.2 .3 17.4-.3zM334.1 161.8l17.4-.3-.3 .3zM351.5 161.5l-.3 .3 .3 .5zM351.2 161.8l.3 .5-.3 .1zM351.2 162.4l6.8 14.8-6.5-14.9zM351.2 162.4l6.8 14.8-.3 .1zM357.7 177.3l.3 20.5v-20.6zM357.7 177.3l.3 20.5-.3 .3zM358 197.8l-.3 .3 1.1-.3zM357.7 198.1l1.1-.3-.2 .3zM358.8 197.8l-.2 .3 .6 .2zM358.6 198.1l.6 .2zM358.9 198.4l.3 .4v-.5zM358.9 198.4l.3 .4-.3 .3zM358.9 199.1l21.8-.3h-21.5zM358.9 199.1l21.8-.3 .3 .3z"/>
<path d="M204.7 160.5v2.4l.3-.1zM204.7 160.5l.3 .1v2.2zM204.7 160.5l.3 .1 .2-.6zM205.2 160l.1 .3-.3 .3zM205.2 160l.1 .3 2.3-.3zM205.3 160.3l2.3-.3-.1 .3zM207.6 160l-.1 .3 .6 .2zM207.5 160.3l.6 .2-.3 .1zM207.8 160.6l.3 2.3v-2.4zM207.8 160.6l.3 2.3-.3-.1zM207.8 162.8l-.2 .6 .5-.5zM207.8 162.8l-.2 .6zM205.2 163.4h2.4l-.1-.3zM205.3 163.1h2.2l-2.3 .3zM204.7 162.9l.5 .5 .1-.3zM204.7 162.9l.3-.1 .3 .3z"/>
<path d="M355.9 160.5v2.4l.3-.1zM355.9 160.5l.3 .1v2.2zM355.9 160.5l.3 .1 .2-.6zM356.4 160l.1 .3-.3 .3zM356.4 160l.1 .3 2.3-.3zM356.5 160.3l2.3-.3-.2 .3zM358.8 160l-.2 .3 .6 .2zM358.6 160.3l.6 .2zM358.9 160.6l.3 2.3v-2.4zM358.9 160.6l.3 2.3-.3-.1zM358.9 162.8l-.1 .6 .4-.5zM358.9 162.8l-.1 .6zM356.4 163.4h2.4l-.2-.3zM356.5 163.1h2.1l-2.2 .3zM355.9 162.9l.5 .5 .1-.3zM355.9 162.9l.3-.1 .3 .3z"/>
<path d="M230 177.2v20.7l.3-.3zM230 177.2l.3 .2v20.2zM230 177.2l.3 .2 98.1-.2zM230.3 177.4l98.1-.2-.3 .2zM328.1 177.4l.3 28.1v-28.3zM328.1 177.4l.3 28.1-.3-.3zM296.2 205.4l32.2 .1-.3-.3zM296.2 205.4l.3-.3 31.6 .1zM296.2 198.3v7.1l.3-.3zM296.2 198.3l.3-.3v7.1zM284.1 198.3h12.1l.3-.3zM284.2 198h12.3l-12.4 .3zM283.7 197.9l.4 .4 .1-.3zM283.8 197.6l.4 .4-.5-.1zM279.6 197.9h4.1l.1-.3zM279.4 197.6h4.4l-4.2 .3zM279.4 197.6l-.2 .7 .4-.4zM279.4 197.6l-.2 .7-.1-.3zM258.1 198.3h21.1l-.1-.3zM258.2 198h20.9l-21 .3zM257.6 197.9l.5 .4 .1-.3zM257.8 197.6l.4 .4-.6-.1zM255.5 197.9h2.1l.2-.3zM255.4 197.6h2.4l-2.3 .3zM255.4 197.6l-.3 .7 .4-.4zM254.9 198l.5-.4-.3 .7zM250.8 198.3h4.3l-.2-.3zM250.5 198h4.4l-4.1 .3zM250.5 198l.3 7.5v-7.2zM250.5 198l.3 7.5-.3-.3zM232.4 205.5h18.4l-.3-.3zM232.4 205.5l.3-.3h17.8zM232.4 201.4v4.1l.3-.3zM232.4 201.4l.3 .3v3.5zM232.4 201.4l.3 .3 .5-.3zM232.7 201.7l.5-.3 .1 .3zM233.5 201l-.2 .7zM233.5 201l.3 .2-.5 .5zM233.5 198.2v2.8l.3 .2zM233.5 198.2l.3-.1v3.1zM233.2 197.9l.6 .2zM233.3 197.6l.5 .5-.6-.2zM230 197.9h3.2l.1-.3zM230 197.9l.3-.3h3z"/>
<path d="M305.1 198.1v3.1l.3-.2zM305.1 198.1l.3 .1v2.8zM305.6 197.6l-.5 .5 .3 .1zM305.6 197.6l-.2 .6zM305.6 197.6l.1 .3 2.8-.3zM305.7 197.9l2.8-.3-.1 .3zM308.5 197.6l-.1 .3 .6 .2zM308.4 197.9l.6 .2zM308.7 198.2l.3 3v-3.1zM308.7 198.2l.3 3-.3-.2zM308.7 201l-.2 .7 .5-.5zM308.7 201l-.2 .7zM305.6 201.7h2.9l-.1-.3zM305.7 201.4h2.7l-2.8 .3zM305.1 201.2l.5 .5 .1-.3zM305.1 201.2l.3-.2 .3 .4z"/>
</g>
<!-- layer: WALLS -->
<g fill="#000" stroke="#000" stroke-width=".41">
<path d="M501.1 763.8l10 1v-1zM501.1 763.8l10 1h-10z"/>
<path d="M521.1 763.8l10 1v-1zM521.1 763.8l10 1h-10z"/>
<path d="M546.7 765.6l.2 .4 3.6-1.9zM546.9 766l3.6-1.9 .2 .4z"/>
</g>
<!-- layer: principalplans -->
<g fill="none" stroke="#000" stroke-width=".41">
<path d="M492.1 763.8v1M493.1 763.8v1M494.1 763.8v1M495.1 763.8v1M496.1 763.8v1M501.1 763.8v1M511.1 763.8v1M521.1 763.8v1M531.1 763.8v1M541.1 763.8h-50v1h50M547 765.6a3.9 3.9 0 0 1 4.2-5.2 3.9 3.9 0 0 1 2.6 6.3 3.9 3.9 0 0 1-6.7-.9M549.1 760.5l1.5 3.8"/>
<path d="M550.5 764.1l-3.8 1.5M550.7 764.5l-3.8 1.5M554.5 762.7l-3.9 1.6 1.6 3.8"/>
<circle cx="550.7" cy="764.3" r="4.1"/>
</g>
<text font-size="5" x="442.1" y="830.5">PRINCIPAL PLANS © Copyright 2019. All rights reserved.</text>
<text font-size="4.3" x="9.7" y="733" transform="rotate(-90 9.7 733)">PLEASE NOTE, THIS IS AN A1 PLAN, IT SHOULD NOT BE ENLARGED OR SHRUNK TO FIT. WHEN PRINTING SET THE SCALE TO ´NONE´</text>
<g font-size="4.1">
<text x="282.1" y="798.3">drawing address</text>
<text x="366.1" y="798.3">location/details</text>
<text x="447.8" y="798.2">date</text>
<text x="461.9" y="803">12/09/19</text>
<text x="501.2" y="798.2">scale</text>
<text x="282.3" y="806.3">BANK OF ENGLAND SPORTS CENTRE</text>
<text x="366" y="806.1">BASEMENT</text>
<text x="500.9" y="804.6">1/100</text>
<text x="282.3" y="812.7">PRIORY LANE</text>
<text x="366" y="813">THE GRANGE</text>
<text x="446.4" y="813.8">dwg. no.</text>
<text x="499.2" y="813.8">sheet</text>
<text x="282.4" y="818.8">LONDON, SW15 5JQ</text>
<text x="366.1" y="819.1">NET INTERNAL AREA</text>
<text x="460.8" y="820.4">PP6002-46</text>
<text x="503.4" y="821.5">A1</text>
</g>
<g font-size="3.5">
<text x="375.7" y="453">LOWER GROUND</text>
<text x="375.7" y="457.3">FLOOR</text>
<text x="297.9" y="727.2">BASEMENT</text>
</g>
<text font-size="1.9" x="545.6" y="767.2" transform="rotate(-112 545.6 767.2)">N</text>
<g font-size="1.7">
<text x="490.6" y="767.1">0</text>
<text x="491.1" y="762.2">SCALE 1:100</text>
<text x="500.6" y="767.1">1</text>
<text x="510.6" y="767.1">2</text>
<text x="520.5" y="767.1">3</text>
<text x="530.5" y="767.1">4</text>
<text x="540.5" y="767.1">5</text>
</g>
<g font-size="1.4" fill="#808080">
<text x="401.2" y="180.1">UP</text>
<text x="415.1" y="393.6">UP</text>
<text x="341.4" y="414.1">UP</text>
<text x="401.1" y="643.8">UP</text>
<text x="187.9" y="662.2">UP</text>
</g>
</svg>
